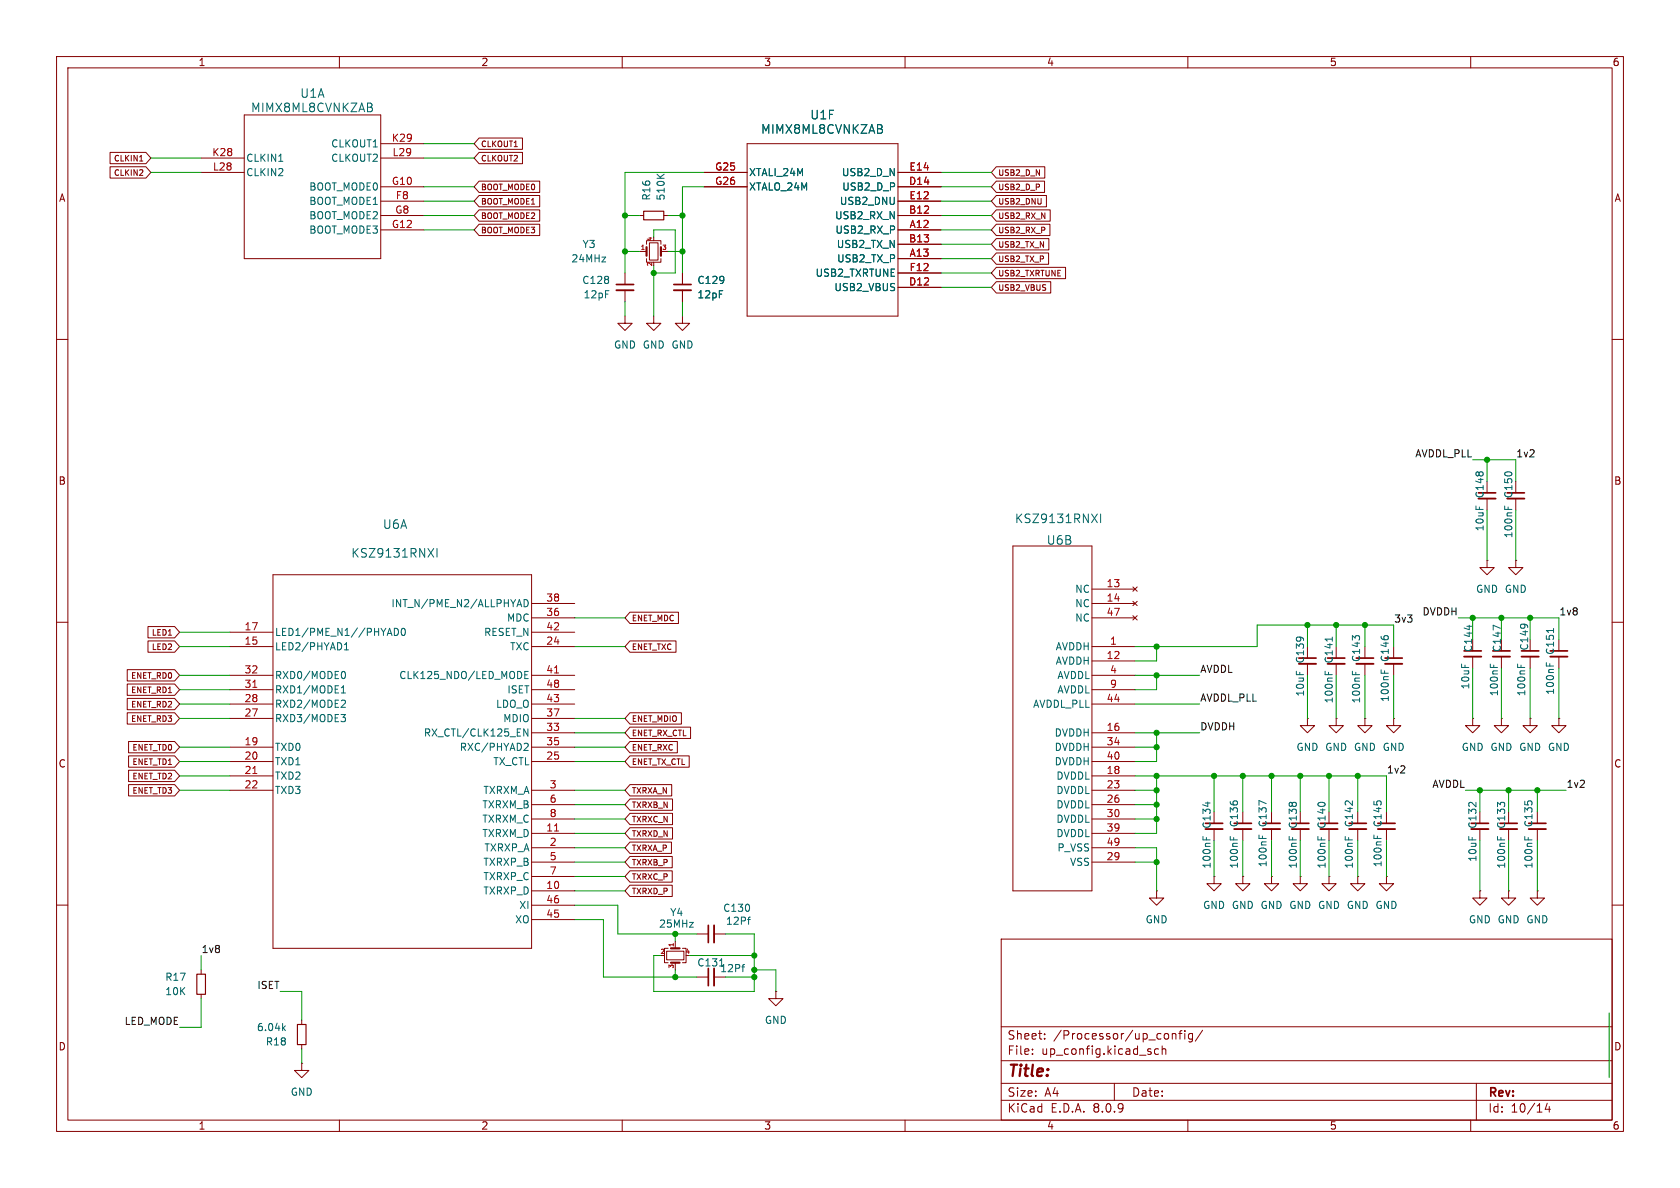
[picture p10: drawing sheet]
<svg xmlns="http://www.w3.org/2000/svg" width="297mm" height="210mm" viewBox="0 0 297 210" stroke-linecap="round" stroke-linejoin="round" font-family="sans-serif">
<g fill="none" stroke="#840000" stroke-width=".18">
<path d="M10 10h277v190h-277zM12 12h273v186h-273zM60 10v2M110 10v2M160 10v2M210 10v2M260 10v2M19.5 29.5h6.3l.9 1-.9 1h-6.3zM19.5 26.9h6.3l.9 1-.9 1h-6.3zM24.7 28.5h.6M35.6 30.5h7.6M35.6 27.9h7.6"/>
<path d="M43.2 20.3h24.1v25.4h-24.1zM67.3 38.1h7.6M67.3 25.4h7.6M67.3 33h7.6M67.3 35.6h7.6M67.3 27.9h7.6M84.7 39.6h10.7v2h-10.7l-.9-1zM84.7 26.9h7.7v2h-7.7l-.9-1zM84.7 37.1h10.7v2h-10.7l-.9-1zM84.7 24.4h7.7v2h-7.7l-.9-1zM84.7 34.6h10.7v2h-10.7l-.9-1zM84.7 32h10.7v2h-10.7l-.9-1z"/>
<path d="M113 38.1h.8M117.3 38.1h.8M124.5 33h7.6M124.5 30.5h7.6M132.1 25.4h26.6v30.5h-26.6zM158.7 38.1h7.7M158.7 33h7.7M158.7 35.6h7.7M158.7 30.5h7.7M176.1 39.6h9.5v2h-9.5l-.8-1zM176.1 29.5h8.6v2h-8.6l-.8-1zM176.1 37.1h9.6v2h-9.6l-.8-1z"/>
<path d="M176.1 34.6h8.9v2h-8.9l-.8-1zM176.1 32h8.6v2h-8.6l-.8-1zM67.3 40.6h7.6M110.5 55.9v1.3h1.3l-1.3 1.2-1.3-1.2h1.3M110.5 48.3v2M110.5 51.3v2M113 44.5h1.3M114.3 45.7v.7h2.5v-.7M114.3 43.2v-.7h2.5v.7M114.8 42.9h1.5v3.1h-1.5zM115.6 55.9v1.3h1.2l-1.2 1.2-1.3-1.2h1.3M116.8 44.5h1.3"/>
<path d="M120.6 55.9v1.3h1.3l-1.3 1.2-1.2-1.2h1.2M120.6 48.3v2M120.6 51.3v2M158.7 40.6h7.7M158.7 45.7h7.7M158.7 43.2h7.7M158.7 50.8h7.7M158.7 48.3h7.7M176.1 49.8h9.7v2h-9.7l-.8-1zM176.1 44.7h9.3v2h-9.3l-.8-1zM176.1 42.2h9.3v2h-9.3l-.8-1zM176.1 47.3h12.3v2h-12.3l-.8-1z"/>
<path d="M10 60h2M285 60h2M179.1 96.5h13.9v61h-13.9zM262.9 99.1v1.2h1.3l-1.3 1.3-1.3-1.3h1.3M262.9 99.1h.1M262.9 88.1v2.1M268 99.1v1.2h1.2l-1.2 1.3-1.3-1.3h1.3M268 99.1h.1M268 88.1v2.1M10 110h2M22.5 118.4h8.4l.8 1-.8 1h-8.4zM26.2 110.8h4.7l.8 1-.8 1h-4.7z"/>
<path d="M26.2 113.3h4.7l.8 1-.8 1h-4.7zM40.6 114.3h7.7M40.6 119.4h7.7M40.6 111.8h7.7M48.3 101.6h45.7v66h-45.7zM94 114.3h7.6M94 106.7h7.6M94 119.4h7.6M94 109.2h7.6M94 111.8h7.6M111.4 113.3h8.1v2h-8.1l-.9-1zM111.4 108.2h8.5v2h-8.5l-.9-1z"/>
<path d="M193 114.3h7.7M193 116.8h7.7M193 104.1h7.7M193 106.7h7.7M193 119.4h7.7M193 109.2h7.7M200.3 103.8l.7 .7M200.3 106.3l.7 .8M200.3 108.8l.7 .8M201 103.8l-.7 .7M201 106.3l-.7 .8M201 108.8l-.7 .8"/>
<path d="M231.1 117.3v2.1M236.2 117.3v2.1M241.3 114.3v2M241.3 117.3v2.1M246.4 114.3v2M246.4 117.3v2.1M260.3 116.1v2M265.4 116.1v2M270.5 116.1v2M275.6 113v2.1M275.6 116.1v2M285 110h2"/>
<path d="M22.5 126h8.4l.8 1-.8 1h-8.4zM22.5 123.5h8.4l.8 1-.8 1h-8.4zM22.5 120.9h8.4l.8 1-.8 1h-8.4zM22.7 131.1h8.2l.8 1-.8 1h-8.2zM22.7 136.2h8.2l.8 1-.8 1h-8.2zM22.7 133.6h8.2l.8 1-.8 1h-8.2zM22.7 138.7h8.2l.8 1-.8 1h-8.2zM40.6 137.2h7.7M40.6 139.7h7.7M40.6 132.1h7.7M40.6 134.6h7.7M40.6 124.5h7.7"/>
<path d="M40.6 121.9h7.7M40.6 127h7.7M94 129.5h7.6M94 139.7h7.6M94 132.1h7.6M94 134.6h7.6M94 124.5h7.6M94 121.9h7.6M94 127h7.6M111.4 133.6h10.4v2h-10.4l-.9-1zM111.4 126h9.1v2h-9.1l-.9-1zM111.4 128.5h10.7v2h-10.7l-.9-1z"/>
<path d="M111.4 138.7h7.3v2h-7.3l-.9-1zM111.4 131.1h8.3v2h-8.3l-.9-1zM193 129.5h7.7M193 137.2h7.7M193 139.7h7.7M193 132.1h7.7M193 134.6h7.7M193 124.5h7.7M193 121.9h7.7M231.1 127v1.3h1.3l-1.3 1.2-1.2-1.2h1.2M231.1 127h.1M236.2 127v1.3h1.3l-1.3 1.2-1.3-1.2h1.3"/>
<path d="M236.2 127h.1M241.3 127v1.3h1.3l-1.3 1.2-1.3-1.2h1.3M241.3 127h.1M246.4 127v1.3h1.2l-1.2 1.2-1.3-1.2h1.3M246.4 127h.1M260.3 127v1.3h1.3l-1.3 1.2-1.2-1.2h1.2M260.3 127h.1M265.4 127v1.3h1.3l-1.3 1.2-1.2-1.2h1.2M265.4 127h.1M270.5 127v1.3h1.3l-1.3 1.2-1.3-1.2h1.3M270.5 127h.1M275.6 127v1.3h1.3l-1.3 1.2-1.3-1.2h1.3"/>
<path d="M275.6 127h.1M94 157.5h7.6M94 142.2h7.6M94 152.4h7.6M94 144.8h7.6M94 147.3h7.6M94 149.9h7.6M94 154.9h7.6M111.4 153.9h7.4v2h-7.4l-.9-1zM111.4 143.8h7.5v2h-7.5l-.9-1zM111.4 151.4h7.4v2h-7.4l-.9-1zM111.4 141.2h7.5v2h-7.5l-.9-1z"/>
<path d="M111.4 146.3h7.5v2h-7.5l-.9-1zM111.4 148.9h7.3v2h-7.3l-.9-1zM111.4 156.5h7.4v2h-7.4l-.9-1zM193 142.2h7.7M193 152.4h7.7M193 144.8h7.7M193 147.3h7.7M193 149.9h7.7M204.5 157.5v1.3h-1.3l1.3 1.2 1.2-1.2h-1.2M204.5 157.5h.1M214.6 154.9v1.3h1.3l-1.3 1.3-1.2-1.3h1.2M214.6 154.9h.1"/>
<path d="M214.6 146.6v2M219.7 154.9v1.3h1.3l-1.3 1.3-1.3-1.3h1.3M219.7 154.9h.1M219.7 143.5v2M219.7 146.6v2M224.8 154.9v1.3h1.3l-1.3 1.3-1.3-1.3h1.3M224.8 154.9h.1M224.8 143.5v2M224.8 146.6v2M229.9 154.9v1.3h1.2l-1.2 1.3-1.3-1.3h1.3M229.9 154.9h.1M229.9 146.6v2"/>
<path d="M234.9 154.9v1.3h1.3l-1.3 1.3-1.2-1.3h1.2M234.9 154.9h.1M234.9 146.6v2M240 154.9v1.3h1.3l-1.3 1.3-1.2-1.3h1.2M240 154.9h.1M240 143.5v2M240 146.6v2M245.1 154.9v1.3h1.3l-1.3 1.3-1.3-1.3h1.3M245.1 154.9h.1M245.1 143.5v2M245.1 146.6v2M261.6 157.5v1.3h1.3l-1.3 1.2-1.3-1.2h1.3"/>
<path d="M261.6 157.5h.1M261.6 146.6v2M266.7 157.5v1.3h1.3l-1.3 1.2-1.3-1.2h1.3M266.7 157.5h.1M266.7 146.6v2M271.8 157.5v1.3h1.2l-1.2 1.2-1.3-1.2h1.3M271.8 157.5h.1M271.8 143.5v2M271.8 146.6v2M10 160h2M35.6 171.5v.7M35.6 175.8v.7"/>
<path d="M94 162.6h7.6M94 160h7.6M117.9 168.1h3v1.6h-3zM118.1 167.6h-.6v2.6h.6M119.4 166.4v1.2M119.4 170.2v1.3M120.6 167.6h.7v2.6h-.7M123.2 172.7h2M123.2 165.1h2M126.2 172.7h2.1M126.2 165.1h2.1M137.2 175.3v1.2h1.2l-1.2 1.3-1.3-1.3h1.3"/>
<path d="M137.2 175.3h.1M177 166h108v32h-108zM285 160h2M53.3 188v1.2h1.3l-1.3 1.3-1.2-1.3h1.2M53.3 188h.1M53.3 180.3v.8M53.3 184.7v.7M60 198v2M110 198v2M160 198v2M177 194.5h108M177 191.5h108"/>
<path d="M177 187.5h108M177 181.5h108M182.5 186.3v.1M182.5 185.5v.1M184.7 183.6v.1M184.7 182.8v.1M197 191.5v3M204.8 185.5l-.4-.1-.3 .3v.4l.1 .2h.6M205.5 185.5l.2-.1 .3 .1 .1 .9M205.5 184.9v1.5M207.2 182.7v1M207.2 182.8l.3-.1 .3 .1 .1 .9"/>
<path d="M208.4 182.7h.6M209 182.2l-.4 .2v1.3M209.5 182.2v.1M209.5 182.7v1M210 198v2M210.8 182.8l-.4-.1-.3 .3v.4l.1 .2h.6M210.8 182.7v1.2l-.3 .3-.3-.1M212.6 182.1l-1.3 2M260 198v2M261 191.5v6.5M273.5 195l-.3 1.1h.9M273.9 195.6v1"/>
</g>
<g fill="none" stroke="#840000" stroke-width=".33">
<path d="M109 51.3h3M119.1 51.3h3.1M261.4 88.1h3M266.4 88.1h3.1M229.6 117.3h3.1M234.7 117.3h3M239.8 117.3h3M244.9 117.3h3M258.8 116.1h3.1M263.9 116.1h3.1M269 116.1h3M274.1 116.1h3"/>
<path d="M213.1 146.6h3.1M218.2 146.6h3M223.3 146.6h3M228.3 146.6h3.1M233.4 146.6h3.1M238.5 146.6h3.1M243.6 146.6h3M260.1 146.6h3M265.2 146.6h3M270.3 146.6h3M126.2 163.6v3M126.2 171.2v3"/>
</g>
<g fill="none" stroke="#840000" stroke-width=".3">
<path d="M109 50.3h3M119.1 50.3h3.1M261.4 87.1h3M266.4 87.1h3.1M229.6 116.3h3.1M234.7 116.3h3M239.8 116.3h3M244.9 116.3h3M258.8 115.1h3.1M263.9 115.1h3.1M269 115.1h3M274.1 115.1h3"/>
<path d="M213.1 145.5h3.1M218.2 145.5h3M223.3 145.5h3M228.3 145.5h3.1M233.4 145.5h3.1M238.5 145.5h3.1M243.6 145.5h3M260.1 145.5h3M265.2 145.5h3M270.3 145.5h3M125.2 163.6v3M125.2 171.2v3"/>
</g>
<g fill="none" stroke="#006464" stroke-width=".18">
<path d="M65.8 19.1v.5M49.3 28.5h.7M116.1 30.8l.8 .7M117.4 30.8l-.7 .5M155.9 22.9v.5M75.7 97l1 1.5M76.7 97l-1 1.5M77.3 97v1.5M193 90.9l1 1.5M194 90.9l-1 1.5M194.6 90.9v1.5M266 89.4v.7"/>
<path d="M266.6 89.6v.5M60.5 118.8l.1-.1a.68 .68 0 0 1 .5 .6 .68 .68 0 0 1-.5 .7l-.1-.1M60.9 114.9h.7M60.9 114l.4-.4v1.3M68.6 112h.6M68.9 111.1l.4 1.2M69.7 111.1a.64 .64 0 0 1 .8 .6 .64 .64 0 0 1-.8 .6zM71.1 111.1h.1a.68 .68 0 0 1 .5 .6 .68 .68 0 0 1-.5 .6 .84 .84 0 0 1-.1-1.2zM91.5 106.9h.6M91.8 106l.4 1.3M92.7 106a.64 .64 0 0 1 .7 .6 .64 .64 0 0 1-.7 .7zM92.8 119.3h.4"/>
<path d="M93.4 118.7h-.6v1.3h.6M234.3 118.7v.6M234.9 118.8v.5M235.5 112.6v.7M239.1 118.7v.6M239.7 118.8v.5M244.2 118.4v.6M244.8 118.6v.4M259.7 110.5v.8M263.5 117.4v.6M264.1 117.6v.4M265.2 111.1l-1.2-.6v.9"/>
<path d="M268.3 117.4v.6M268.9 117.6v.4M273.4 117.1v.6M274 117.3v.4M274.6 111.1v.7M60.3 126.3h.8l-.5 .5 .4 .1 .1 .4-.3 .3h-.3M60.3 122.5h.8M60.3 121.6l.4-.4v1.3M60.5 123.8h.5l.1 .3-.8 .9h.8M92.8 131.4l.5 .1 .1 .3-.8 .9h.8M93.3 128.8v1.3l-.7-1.3v1.3M212.7 147.9v.6"/>
<path d="M213.3 148v.5M213.5 141.8v.8M217.5 147.9v.6M218.1 148v.5M222.6 147.6v.6M223.2 147.8v.4M223.8 142.1l-1.2-.6v.9M227.9 147.9v.6M228.5 148v.5M233 147.9v.6M233.6 148v.5M237.8 147.9v.6"/>
<path d="M238.4 148v.5M242.9 147.6v.6M243.5 147.8v.4M264.7 147.9v.6M265.3 148v.5M269.6 147.9v.6M270.2 148v.5M131.1 170.9h.5M131.6 170.5l-.2 .1M132.2 162.5h.4M132.6 162.1l-.2 .1M50.1 181.7l.3 .5"/>
<path d="M50.4 181.3l-.4 .5"/>
</g>
<path d="M113.8 37.3h3.5v1.6h-3.5zM34.8 172.2h1.5v3.6h-1.5zM52.6 181.1h1.5v3.6h-1.5z" fill="none" stroke="#840000" stroke-width=".2"/>
<path d="M114.3 43.7v1.5M116.8 43.7v1.5M118.6 167.6h1.5M118.6 170.2h1.5" fill="none" stroke="#840000" stroke-width=".38"/>
<path d="M98 119h.8M44.7 136.7h.7M44.7 121.5h.7M98 146.9h.8" fill="none" stroke="#a90000" stroke-width=".18"/>
<g fill="none" stroke="#009600" stroke-width=".18">
<path d="M26.7 30.5h8.9M26.7 27.9h8.9M74.9 38.1h8.9M74.9 33h8.9M74.9 35.6h8.9M74.9 25.4h8.9M74.9 27.9h8.9M110.5 38.1h2.5M118.1 38.1h2.5M124.5 30.5h-14v17.8M124.5 33h-3.9v15.3M166.4 30.5h8.9"/>
<path d="M166.4 38.1h8.9M166.4 33h8.9M166.4 35.6h8.9M74.9 40.6h8.9M110.5 44.5h2.5M110.5 53.3v2.6M115.6 41.9v-1.3h3.8v7.7h-3.8M115.6 47v8.9M118.1 44.5h2.5M120.6 53.3v2.6M166.4 48.3h8.9M166.4 43.2h8.9"/>
<path d="M166.4 50.8h8.9M166.4 45.7h8.9M166.4 40.6h8.9M260.3 81.3h7.7v3.8M262.9 81.3v3.8M262.9 90.2v8.9M268 90.2v8.9M31.7 119.4h8.9M31.7 114.3h8.9M31.7 111.8h8.9M101.6 109.2h8.9M101.6 114.3h8.9"/>
<path d="M200.7 114.3h21.5v-3.8h24.2v3.8M200.7 119.4h11.4M204.5 114.3v2.5h-3.8M204.5 119.4v2.5h-3.8M231.1 110.5v3.8M231.1 119.4v7.6M236.2 110.5v3.8M236.2 119.4v7.6M241.3 110.5v3.8M241.3 119.4v7.6M246.4 119.4v7.6M257.8 109.2h17.8v3.8"/>
<path d="M260.3 109.2v3.8M260.3 118.1v8.9M265.4 109.2v3.8M265.4 118.1v8.9M270.5 109.2v3.8M270.5 118.1v8.9M275.6 118.1v8.9M31.7 139.7h8.9M31.7 134.6h8.9M31.7 132.1h8.9M31.7 137.2h8.9M31.7 121.9h8.9"/>
<path d="M31.7 124.5h8.9M31.7 127h8.9M101.6 139.7h8.9M101.6 134.6h8.9M101.6 129.5h8.9M101.6 132.1h8.9M101.6 127h8.9M200.7 139.7h3.8M200.7 129.5h11.4M200.7 132.1h3.8M200.7 137.2h44.4v6.3M200.7 124.5h11.4"/>
<path d="M204.5 129.5v5.1h-3.8M204.5 137.2v10.1h-3.8M214.6 137.2v6.3M219.7 137.2v6.3M224.8 137.2v6.3M229.9 137.2v6.3M234.9 137.2v6.3M240 137.2v6.3M259.1 139.7h17.8M261.6 139.7v3.8M266.7 139.7v3.8M271.8 139.7v3.8"/>
<path d="M101.6 142.2h8.9M101.6 149.9h8.9M101.6 152.4h8.9M101.6 147.3h8.9M101.6 144.8h8.9M101.6 154.9h8.9M101.6 157.5h8.9M200.7 142.2h3.8M200.7 149.9h3.8v7.6M200.7 152.4h3.8M200.7 144.8h3.8M214.6 148.6v6.3"/>
<path d="M219.7 148.6v6.3M224.8 148.6v6.3M229.9 148.6v6.3M234.9 148.6v6.3M240 148.6v6.3M245.1 148.6v6.3M261.6 148.6v8.9M266.7 148.6v8.9M271.8 148.6v8.9M35.6 168.9v2.6M35.6 176.5v5.1h-3.9M49.5 175.3h3.8v5"/>
<path d="M101.6 160h7.6v5.1h14M101.6 162.6h5.1v10.1h16.5M119.4 165.1v1.3M119.4 171.5v1.2M121.9 168.9h11.4M128.3 165.1h5v10.2h-17.7v-6.4h1.2M128.3 172.7h5M133.3 171.5h3.9v3.8M284.5 179.1v11.4M53.3 185.4v2.6"/>
</g>
<g fill="#009600" stroke="#009600" stroke-width=".18">
<circle cx="120.6" cy="44.5" r=".46"/>
<circle cx="120.6" cy="38.1" r=".46"/>
<circle cx="110.5" cy="38.1" r=".46"/>
<circle cx="110.5" cy="44.5" r=".46"/>
<circle cx="115.6" cy="48.3" r=".46"/>
<circle cx="133.3" cy="168.9" r=".46"/>
<circle cx="119.4" cy="165.1" r=".46"/>
<circle cx="133.3" cy="171.5" r=".46"/>
<circle cx="133.3" cy="172.7" r=".46"/>
<circle cx="119.4" cy="172.7" r=".46"/>
<circle cx="241.3" cy="110.5" r=".46"/>
<circle cx="236.2" cy="110.5" r=".46"/>
<circle cx="204.5" cy="119.4" r=".46"/>
<circle cx="204.5" cy="114.3" r=".46"/>
<circle cx="204.5" cy="132.1" r=".46"/>
<circle cx="204.5" cy="129.5" r=".46"/>
<circle cx="231.1" cy="110.5" r=".46"/>
<circle cx="270.5" cy="109.2" r=".46"/>
<circle cx="265.4" cy="109.2" r=".46"/>
<circle cx="260.3" cy="109.2" r=".46"/>
<circle cx="262.9" cy="81.3" r=".46"/>
<circle cx="204.5" cy="139.7" r=".46"/>
<circle cx="204.5" cy="142.2" r=".46"/>
<circle cx="204.5" cy="152.4" r=".46"/>
<circle cx="204.5" cy="144.8" r=".46"/>
<circle cx="214.6" cy="137.2" r=".46"/>
<circle cx="219.7" cy="137.2" r=".46"/>
<circle cx="204.5" cy="137.2" r=".46"/>
<circle cx="224.8" cy="137.2" r=".46"/>
<circle cx="229.9" cy="137.2" r=".46"/>
<circle cx="234.9" cy="137.2" r=".46"/>
<circle cx="271.8" cy="139.7" r=".46"/>
<circle cx="261.6" cy="139.7" r=".46"/>
<circle cx="266.7" cy="139.7" r=".46"/>
<circle cx="240" cy="137.2" r=".46"/>
</g>
<text font-size="2.8" fill="#840000" x="178" y="190.9">Title:</text>
<g font-size="2.1" fill="#006464">
<text x="53" y="17.5">U1A</text>
<text x="44.3" y="20">MIMX8ML8CVNKZAB</text>
<text x="134.5" y="23.9">MIMX8ML8CVNKZAB</text>
<text x="143.2" y="21.3">U1F</text>
<text x="67.6" y="93.7">U6A</text>
<text x="179.3" y="92.7">KSZ9131RNXI</text>
<text x="62" y="98.8">KSZ9131RNXI</text>
<text x="185" y="96.5">U6B</text>
</g>
<g font-size="2.1" fill="#840000">
<text x="178" y="184">Sheet:</text>
<text x="186.2" y="184">/Processor/up_config/</text>
<text x="178" y="186.7">File:</text>
<text x="184.1" y="186.7">up_config.kicad_sch</text>
<text x="178" y="196.9">KiCad</text>
<text x="178" y="194.1">Size:</text>
<text x="184.7" y="194.1">A4</text>
<text x="185.7" y="196.9">E.D.A.</text>
<text x="193.3" y="196.9">8.0.9</text>
<text x="200" y="194.1">Date:</text>
<text x="263" y="194.3">Rev:</text>
<text x="263" y="196.9">Id:</text>
<text x="267.1" y="196.9">10/14</text>
</g>
<g font-size="1.8" fill="#840000">
<text x="35" y="11.9">1</text>
<text x="85" y="11.9">2</text>
<text x="135" y="11.9">3</text>
<text x="185" y="11.9">4</text>
<text x="235" y="11.9">5</text>
<text x="285" y="11.9">6</text>
<text x="10.3" y="35.9">A</text>
<text x="285.3" y="35.9">A</text>
<text x="10.3" y="85.9">B</text>
<text x="285.3" y="85.9">B</text>
<text x="10.3" y="135.9">C</text>
<text x="285.3" y="135.9">C</text>
<text x="10.3" y="185.9">D</text>
<text x="285.3" y="185.9">D</text>
<text x="35" y="199.9">1</text>
<text x="85" y="199.9">2</text>
<text x="135" y="199.9">3</text>
<text x="185" y="199.9">4</text>
<text x="235" y="199.9">5</text>
<text x="285" y="199.9">6</text>
</g>
<g font-size="1.8" fill="#a90000">
<text x="37.4" y="27.7">K28</text>
<text x="69.2" y="25.1">K29</text>
<text x="69.3" y="27.7">L29</text>
<text x="37.5" y="30.2">L28</text>
<text x="69.2" y="32.8">G10</text>
<text x="69.9" y="35.3">F8</text>
<text x="126.3" y="30.2">G25</text>
<text x="126.3" y="32.8">G26</text>
<text x="160.6" y="32.8">D14</text>
<text x="160.7" y="35.3">E12</text>
<text x="160.7" y="30.2">E14</text>
<text x="69.2" y="40.4">G12</text>
<text x="69.8" y="37.8">G8</text>
<text x="160.6" y="37.8">B12</text>
<text x="160.7" y="40.4">A12</text>
<text x="160.6" y="42.9">B13</text>
<text x="160.7" y="45.5">A13</text>
<text x="160.6" y="50.5">D12</text>
<text x="160.7" y="48">F12</text>
<text x="96.5" y="106.4">38</text>
<text x="195.5" y="103.9">13</text>
<text x="195.5" y="106.4">14</text>
<text x="43.1" y="111.5">17</text>
<text x="96.5" y="109">36</text>
<text x="96.5" y="111.5">42</text>
<text x="195.5" y="109">47</text>
<text x="43.1" y="114">15</text>
<text x="43.1" y="119.1">32</text>
<text x="96.5" y="114">24</text>
<text x="96.5" y="119.1">41</text>
<text x="195.5" y="116.6">12</text>
<text x="196.1" y="114">1</text>
<text x="196.1" y="119.1">4</text>
<text x="43.1" y="124.2">28</text>
<text x="43.1" y="121.7">31</text>
<text x="96.5" y="124.2">43</text>
<text x="96.5" y="121.7">48</text>
<text x="195.5" y="124.2">44</text>
<text x="196.1" y="121.7">9</text>
<text x="43.1" y="131.8">19</text>
<text x="43.1" y="126.7">27</text>
<text x="96.5" y="129.3">33</text>
<text x="96.5" y="131.8">35</text>
<text x="96.5" y="126.7">37</text>
<text x="195.5" y="129.3">16</text>
<text x="195.5" y="131.8">34</text>
<text x="43.1" y="134.4">20</text>
<text x="43.1" y="136.9">21</text>
<text x="96.5" y="134.4">25</text>
<text x="195.5" y="136.9">18</text>
<text x="195.5" y="134.4">40</text>
<text x="43.1" y="139.4">22</text>
<text x="97.1" y="139.4">3</text>
<text x="97.1" y="142">6</text>
<text x="195.5" y="139.4">23</text>
<text x="195.5" y="142">26</text>
<text x="96.5" y="147.1">11</text>
<text x="97.1" y="149.6">2</text>
<text x="97.1" y="144.5">8</text>
<text x="195.5" y="144.5">30</text>
<text x="195.5" y="147.1">39</text>
<text x="195.5" y="149.6">49</text>
<text x="97.1" y="152.1">5</text>
<text x="97.1" y="154.7">7</text>
<text x="195.5" y="152.1">29</text>
<text x="96.5" y="157.2">10</text>
<text x="96.5" y="159.8">46</text>
<text x="96.5" y="162.3">45</text>
</g>
<g font-size="1.8" fill="#006464">
<text x="43.4" y="28.8">CLKIN1</text>
<text x="58.4" y="26.3">CLKOUT1</text>
<text x="58.4" y="28.8">CLKOUT2</text>
<text x="43.4" y="31.3">CLKIN2</text>
<text x="54.6" y="33.9">BOOT_MODE0</text>
<text x="115.2" y="35.6" transform="rotate(-90 115.2 35.6)">R16</text>
<text x="117.7" y="35.6" transform="rotate(-90 117.7 35.6)">510K</text>
<text x="132.3" y="31.3">XTALI_24M</text>
<text x="132.3" y="33.9">XTALO_24M</text>
<text x="148.7" y="31.3">USB2_D_N</text>
<text x="148.8" y="33.9">USB2_D_P</text>
<text x="54.6" y="36.4">BOOT_MODE1</text>
<text x="54.6" y="41.5">BOOT_MODE3</text>
<text x="54.6" y="39">BOOT_MODE2</text>
<text x="147.5" y="39">USB2_RX_N</text>
<text x="147.6" y="41.5">USB2_RX_P</text>
<text x="148.4" y="36.4">USB2_DNU</text>
<text x="100.9" y="46.6">24MHz</text>
<text x="102.9" y="44">Y3</text>
<text x="147.8" y="44">USB2_TX_N</text>
<text x="147.9" y="46.6">USB2_TX_P</text>
<text x="102.8" y="50.4">C128</text>
<text x="103.1" y="52.9">12pF</text>
<text x="123.2" y="50.4">C129</text>
<text x="123.2" y="52.9">12pF</text>
<text x="144.1" y="49.1">USB2_TXRTUNE</text>
<text x="147.4" y="51.7">USB2_VBUS</text>
<text x="108.5" y="61.8">GND GND GND</text>
<text x="262.5" y="88.2" transform="rotate(-90 262.5 88.2)">C148</text>
<text x="267.6" y="88.2" transform="rotate(-90 267.6 88.2)">C150</text>
<text x="262.5" y="94" transform="rotate(-90 262.5 94)">10uF</text>
<text x="267.6" y="95.2" transform="rotate(-90 267.6 95.2)">100nF</text>
<text x="69.1" y="107.5">INT_N/PME_N2/ALLPHYAD</text>
<text x="190" y="105">NC</text>
<text x="190" y="107.5">NC</text>
<text x="260.9" y="105">GND GND</text>
<text x="48.5" y="112.6">LED1/PME_N1//PHYAD0</text>
<text x="85.5" y="112.6">RESET_N</text>
<text x="89.5" y="110.1">MDC</text>
<text x="190" y="110.1">NC</text>
<text x="48.5" y="115.2">LED2/PHYAD1</text>
<text x="90.1" y="115.2">TXC</text>
<text x="186.5" y="115.2">AVDDH</text>
<text x="186.5" y="117.7">AVDDH</text>
<text x="230.7" y="117.4" transform="rotate(-90 230.7 117.4)">C139</text>
<text x="235.8" y="117.4" transform="rotate(-90 235.8 117.4)">C141</text>
<text x="240.6" y="117.1" transform="rotate(-90 240.6 117.1)">C143</text>
<text x="245.7" y="117.1" transform="rotate(-90 245.7 117.1)">C146</text>
<text x="260.5" y="115.3" transform="rotate(-90 260.5 115.3)">C144</text>
<text x="265.5" y="115.3" transform="rotate(-90 265.5 115.3)">C147</text>
<text x="270.4" y="115.1" transform="rotate(-90 270.4 115.1)">C149</text>
<text x="274.9" y="115.9" transform="rotate(-90 274.9 115.9)">C151</text>
<text x="48.5" y="125.3">RXD2/MODE2</text>
<text x="48.5" y="122.8">RXD1/MODE1</text>
<text x="48.5" y="120.2">RXD0/MODE0</text>
<text x="70.5" y="120.2">CLK125_NDO/LED_MODE</text>
<text x="87.6" y="125.3">LDO_O</text>
<text x="89.6" y="122.8">ISET</text>
<text x="182.5" y="125.3">AVDDL_PLL</text>
<text x="186.8" y="120.2">AVDDL</text>
<text x="186.8" y="122.8">AVDDL</text>
<text x="230.7" y="123.2" transform="rotate(-90 230.7 123.2)">10uF</text>
<text x="235.8" y="124.4" transform="rotate(-90 235.8 124.4)">100nF</text>
<text x="240.6" y="124.4" transform="rotate(-90 240.6 124.4)">100nF</text>
<text x="245.7" y="124.2" transform="rotate(-90 245.7 124.2)">100nF</text>
<text x="259.9" y="122" transform="rotate(-90 259.9 122)">10uF</text>
<text x="265" y="123.2" transform="rotate(-90 265 123.2)">100nF</text>
<text x="269.8" y="123.2" transform="rotate(-90 269.8 123.2)">100nF</text>
<text x="274.9" y="122.9" transform="rotate(-90 274.9 122.9)">100nF</text>
<text x="48.5" y="127.9">RXD3/MODE3</text>
<text x="74.8" y="130.4">RX_CTL/CLK125_EN</text>
<text x="88.9" y="127.9">MDIO</text>
<text x="186.4" y="130.4">DVDDH</text>
<text x="48.5" y="132.9">TXD0</text>
<text x="48.5" y="135.5">TXD1</text>
<text x="81.2" y="132.9">RXC/PHYAD2</text>
<text x="87.1" y="135.5">TX_CTL</text>
<text x="186.4" y="132.9">DVDDH</text>
<text x="186.4" y="135.5">DVDDH</text>
<text x="229.1" y="132.9">GND GND GND GND</text>
<text x="258.3" y="132.9">GND GND GND GND</text>
<text x="48.5" y="138">TXD2</text>
<text x="48.5" y="140.6">TXD3</text>
<text x="85.2" y="143.1">TXRXM_B</text>
<text x="85.4" y="140.6">TXRXM_A</text>
<text x="186.7" y="138">DVDDL</text>
<text x="186.7" y="140.6">DVDDL</text>
<text x="186.7" y="143.1">DVDDL</text>
<text x="85.2" y="148.2">TXRXM_D</text>
<text x="85.2" y="145.6">TXRXM_C</text>
<text x="186.7" y="145.6">DVDDL</text>
<text x="186.7" y="148.2">DVDDL</text>
<text x="214.2" y="146.6" transform="rotate(-90 214.2 146.6)">C134</text>
<text x="219" y="146.3" transform="rotate(-90 219 146.3)">C136</text>
<text x="224.1" y="146.3" transform="rotate(-90 224.1 146.3)">C137</text>
<text x="229.5" y="146.6" transform="rotate(-90 229.5 146.6)">C138</text>
<text x="234.5" y="146.6" transform="rotate(-90 234.5 146.6)">C140</text>
<text x="239.4" y="146.3" transform="rotate(-90 239.4 146.3)">C142</text>
<text x="244.4" y="146.3" transform="rotate(-90 244.4 146.3)">C145</text>
<text x="261.2" y="146.6" transform="rotate(-90 261.2 146.6)">C132</text>
<text x="266.3" y="146.6" transform="rotate(-90 266.3 146.6)">C133</text>
<text x="271.1" y="146.3" transform="rotate(-90 271.1 146.3)">C135</text>
<text x="85.4" y="153.3">TXRXP_B</text>
<text x="85.4" y="155.8">TXRXP_C</text>
<text x="85.5" y="150.7">TXRXP_A</text>
<text x="186.8" y="150.7">P_VSS</text>
<text x="189.1" y="153.3">VSS</text>
<text x="214.2" y="153.7" transform="rotate(-90 214.2 153.7)">100nF</text>
<text x="219" y="153.7" transform="rotate(-90 219 153.7)">100nF</text>
<text x="224.1" y="153.4" transform="rotate(-90 224.1 153.4)">100nF</text>
<text x="229.5" y="153.7" transform="rotate(-90 229.5 153.7)">100nF</text>
<text x="234.5" y="153.7" transform="rotate(-90 234.5 153.7)">100nF</text>
<text x="239.4" y="153.7" transform="rotate(-90 239.4 153.7)">100nF</text>
<text x="244.4" y="153.4" transform="rotate(-90 244.4 153.4)">100nF</text>
<text x="261.2" y="152.4" transform="rotate(-90 261.2 152.4)">10uF</text>
<text x="266.3" y="153.7" transform="rotate(-90 266.3 153.7)">100nF</text>
<text x="271.1" y="153.7" transform="rotate(-90 271.1 153.7)">100nF</text>
<text x="85.4" y="158.3">TXRXP_D</text>
<text x="91.7" y="160.9">XI</text>
<text x="127.8" y="161.4">C130</text>
<text x="212.6" y="160.9">GND GND GND GND GND GND GND</text>
<text x="91" y="163.4">XO</text>
<text x="116.4" y="164.2">25MHz</text>
<text x="118.4" y="162.2">Y4</text>
<text x="128.2" y="163.7">12Pf</text>
<text x="202.4" y="163.4">GND</text>
<text x="259.6" y="163.4">GND GND GND</text>
<text x="29.1" y="173.6">R17</text>
<text x="123.2" y="171">C131</text>
<text x="127.2" y="172.1">12Pf</text>
<text x="29.1" y="176.1">10K</text>
<text x="45.3" y="182.5">6.04k</text>
<text x="46.9" y="185">R18</text>
<text x="135.1" y="181.2">GND</text>
<text x="51.3" y="193.9">GND</text>
</g>
<g font-size="1.8" fill="#0f0f0f">
<text x="250.1" y="80.9">AVDDL_PLL</text>
<text x="268" y="80.9">1v2</text>
<text x="246.4" y="110.1">3v3</text>
<text x="251.4" y="108.9">DVDDH</text>
<text x="275.6" y="108.9">1v8</text>
<text x="212.1" y="119">AVDDL</text>
<text x="212.1" y="124.1">AVDDL_PLL</text>
<text x="212.1" y="129.2">DVDDH</text>
<text x="245.1" y="136.8">1v2</text>
<text x="253.1" y="139.4">AVDDL</text>
<text x="276.9" y="139.4">1v2</text>
<text x="35.6" y="168.6">1v8</text>
<text x="45.4" y="174.9">ISET</text>
<text x="21.9" y="181.3">LED_MODE</text>
</g>
<g font-size="1.4" fill="#840000">
<text x="20" y="28.7">CLKIN1</text>
<text x="84.9" y="28.7">CLKOUT2</text>
<text x="84.9" y="26.2">CLKOUT1</text>
<text x="20" y="31.3">CLKIN2</text>
<text x="84.9" y="33.8">BOOT_MODE0</text>
<text x="176.4" y="31.3">USB2_D_N</text>
<text x="176.4" y="33.8">USB2_D_P</text>
<text x="84.9" y="41.4">BOOT_MODE3</text>
<text x="84.9" y="38.9">BOOT_MODE2</text>
<text x="84.9" y="36.4">BOOT_MODE1</text>
<text x="176.4" y="41.4">USB2_RX_P</text>
<text x="176.4" y="38.9">USB2_RX_N</text>
<text x="176.4" y="36.4">USB2_DNU</text>
<text x="176.4" y="46.5">USB2_TX_P</text>
<text x="176.4" y="44">USB2_TX_N</text>
<text x="176.4" y="51.6">USB2_VBUS</text>
<text x="176.4" y="49.1">USB2_TXRTUNE</text>
<text x="26.7" y="112.6">LED1</text>
<text x="111.6" y="110">ENET_MDC</text>
<text x="26.7" y="115.1">LED2</text>
<text x="111.6" y="115.1">ENET_TXC</text>
<text x="23" y="125.3">ENET_RD2</text>
<text x="23" y="122.7">ENET_RD1</text>
<text x="23" y="120.2">ENET_RD0</text>
<text x="23" y="127.8">ENET_RD3</text>
<text x="111.6" y="127.8">ENET_MDIO</text>
<text x="111.6" y="130.3">ENET_RX_CTL</text>
<text x="23.3" y="132.9">ENET_TD0</text>
<text x="23.3" y="138">ENET_TD2</text>
<text x="23.3" y="135.4">ENET_TD1</text>
<text x="111.6" y="135.4">ENET_TX_CTL</text>
<text x="111.6" y="132.9">ENET_RXC</text>
<text x="23.3" y="140.5">ENET_TD3</text>
<text x="111.6" y="143">TXRXB_N</text>
<text x="111.6" y="140.5">TXRXA_N</text>
<text x="111.6" y="145.6">TXRXC_N</text>
<text x="111.6" y="148.1">TXRXD_N</text>
<text x="111.6" y="155.7">TXRXC_P</text>
<text x="111.6" y="153.2">TXRXB_P</text>
<text x="111.6" y="150.7">TXRXA_P</text>
<text x="111.6" y="158.3">TXRXD_P</text>
</g>
<g font-size="1.1" fill="#a90000">
<text x="113.1" y="44.2">1</text>
<text x="115.3" y="47.2" transform="rotate(-90 115.3 47.2)">2</text>
<text x="115.3" y="42.7" transform="rotate(-90 115.3 42.7)">4</text>
<text x="117" y="44.2">3</text>
<text x="119.1" y="167.5" transform="rotate(-90 119.1 167.5)">1</text>
<text x="116.6" y="168.7">2</text>
<text x="119.1" y="171.3" transform="rotate(-90 119.1 171.3)">3</text>
<text x="121.1" y="168.7">4</text>
</g>
</svg>
